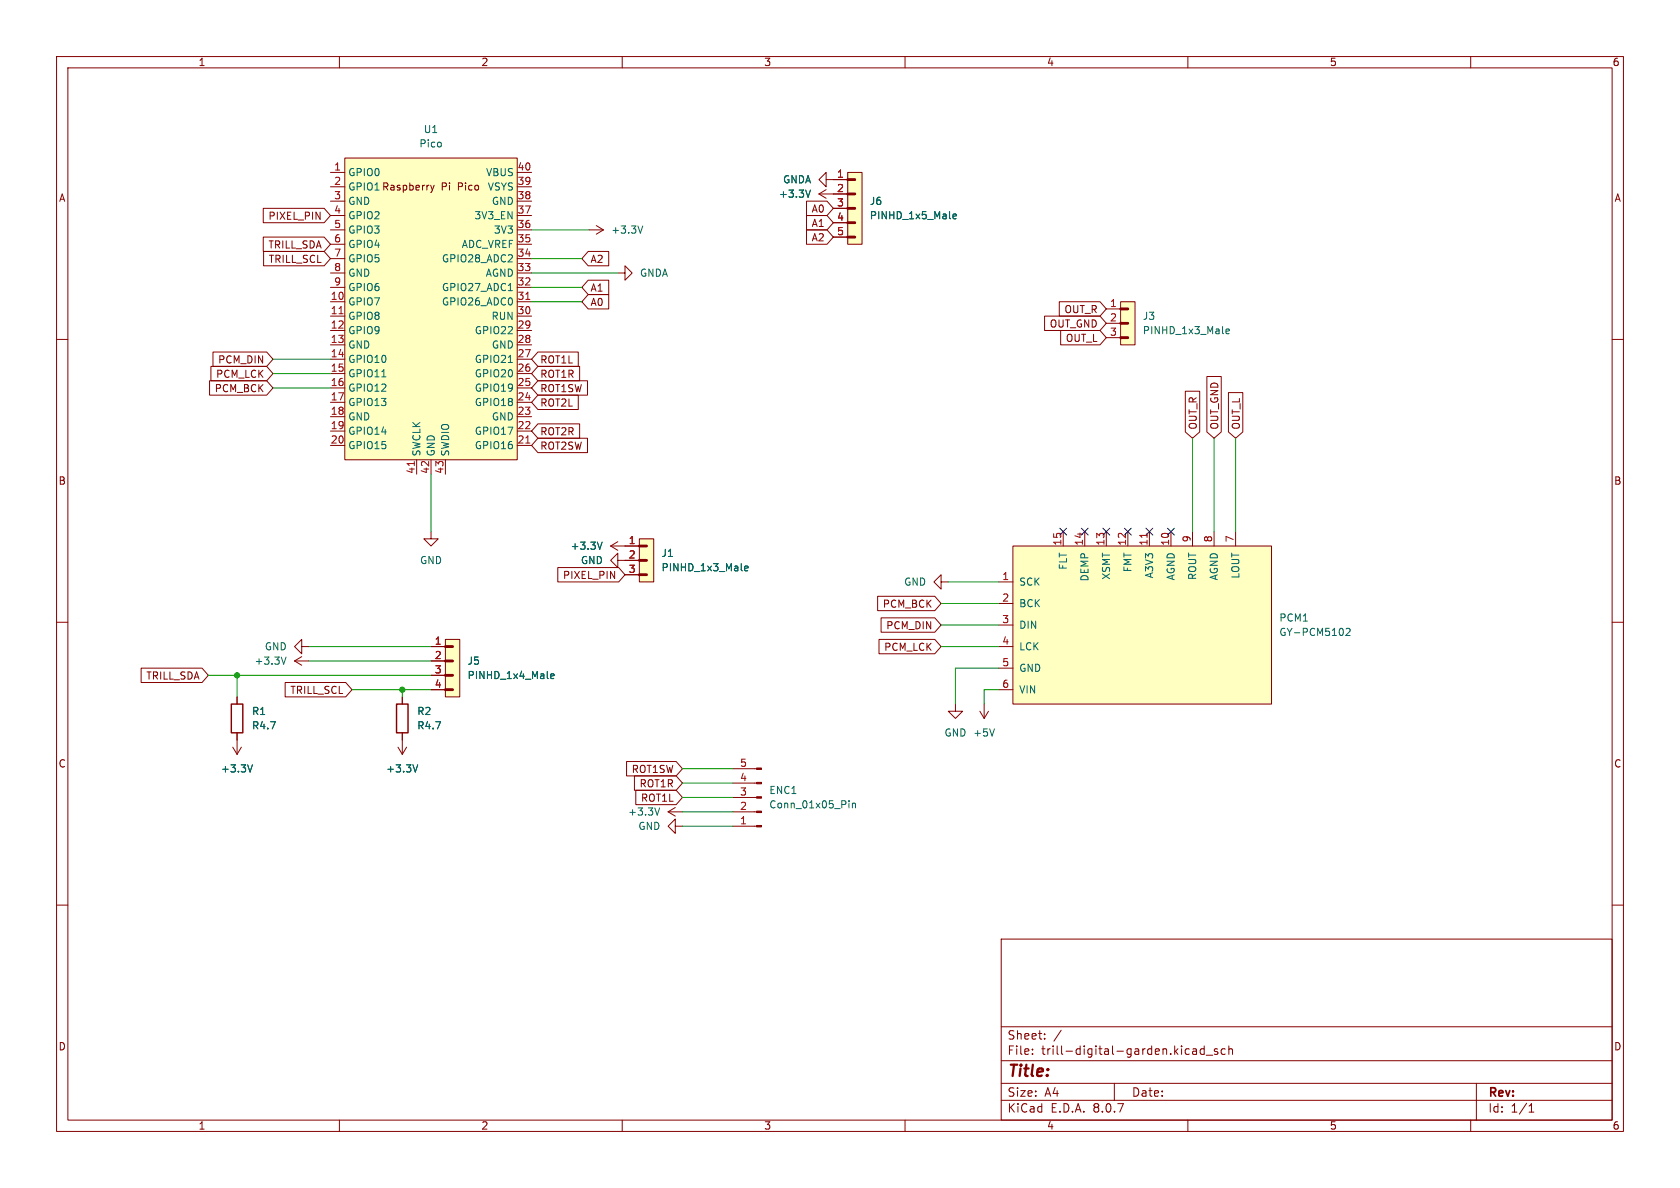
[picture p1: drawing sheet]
<svg xmlns="http://www.w3.org/2000/svg" width="297mm" height="210mm" viewBox="0 0 297 210" stroke-linecap="round" stroke-linejoin="round" font-family="sans-serif">
<g fill="none" stroke="#840000" stroke-width=".18">
<path d="M10 10h277v190h-277zM12 12h273v186h-273zM60 10v2M110 10v2M160 10v2M210 10v2M260 10v2M10 60h2M285 60h2M10 110h2M285 110h2M10 160h2"/>
<path d="M177 166h108v32h-108zM285 160h2M60 198v2M110 198v2M160 198v2M177 194.5h108M177 191.5h108M177 187.5h108M177 181.5h108M182.5 186.3v.1M182.5 185.5v.1M184.7 183.6v.1"/>
<path d="M184.7 182.8v.1M187.6 182.1l-1.3 2M197 191.5v3M210 198v2M210.9 185.5h.6v.9M211.5 185.8h-.5a.29 .29 0 0 0-.2 .3 .29 .29 0 0 0 .2 .3l.5-.1M212.9 185.5l-.4-.1-.3 .3v.4l.1 .2h.6M212.9 184.9v1.5M213.2 186.5h1.2M215.2 185.5l-.3-.1-.2 .2v.2l.5 .2v.3h-.5M216.6 185.5l-.4-.1-.3 .3v.4l.1 .2h.6M217.2 185.5l.3-.1 .3 .1 .1 .9"/>
<path d="M217.2 184.9v1.5M260 198v2M261 191.5v6.5M270.3 196.6h.9M270.3 195.5l.4-.4v1.5"/>
</g>
<path d="M78.7 113h2.6v10.2h-2.6z" fill="#ffffc2"/>
<path d="M76.2 114.3h2.5M76.2 116.8h2.5M76.2 119.4h2.5M78.7 113h2.6v10.2h-2.6zM76.2 121.9h2.5" fill="none" stroke="#840000" stroke-width=".18"/>
<path d="M78.7 119.4h1.3M78.7 116.8h1.3M78.7 114.3h1.3M78.7 121.9h1.3" fill="none" stroke="#840000" stroke-width=".3"/>
<path d="M78.7 119.4h1.3M78.7 116.8h1.3M78.7 114.3h1.3M78.7 121.9h1.3" fill="none" stroke="#840000" stroke-width=".5"/>
<path d="M97.4 119.5l.6-.1-.1-.2-.4-.1-.1 .2v.6h.5" fill="none" stroke="#006464" stroke-width=".18"/>
<path d="M179.1 96.5h45.7v28h-45.7z" fill="#ffffc2"/>
<g fill="none" stroke="#840000" stroke-width=".18">
<path d="M179.1 96.5h45.7v28h-45.7zM188 94v2.5M191.8 94v2.5M195.6 94v2.5M199.4 94v2.5M203.2 94v2.5M207 94v2.5M210.8 94v2.5M214.6 94v2.5M218.4 94v2.5M166.4 102.9v-1.3l-1.3 1.3 1.3 1.2v-1.2h1.2M176.5 102.9h2.6"/>
<path d="M176.5 106.7h2.6M176.5 110.5h2.6M176.5 114.3h2.6M176.5 118.1h2.6M176.5 121.9h2.6"/>
</g>
<path d="M202.8 94.3v.7" fill="none" stroke="#a90000" stroke-width=".18"/>
<path d="M238 111.2l.4-.1 .3 .3-.8 .9h.8" fill="none" stroke="#006464" stroke-width=".18"/>
<path d="M149.9 30.5h2.5v12.7h-2.5z" fill="#ffffc2"/>
<path d="M147.3 31.8h2.6M147.3 34.3h2.6M147.3 36.8h2.6M147.3 39.4h2.6M149.9 30.5h2.5v12.7h-2.5zM147.3 41.9h2.6" fill="none" stroke="#840000" stroke-width=".18"/>
<path d="M149.9 39.4h1.2M149.9 36.8h1.2M149.9 34.3h1.2M149.9 31.8h1.2M149.9 41.9h1.2" fill="none" stroke="#840000" stroke-width=".3"/>
<path d="M149.9 39.4h1.2M149.9 36.8h1.2M149.9 34.3h1.2M149.9 31.8h1.2M149.9 41.9h1.2" fill="none" stroke="#840000" stroke-width=".5"/>
<path d="M168.5 38.3l.6-.2-.1-.2-.3-.1-.2 .2v.6h.5" fill="none" stroke="#006464" stroke-width=".18"/>
<path d="M198.1 53.3h2.6v7.7h-2.6z" fill="#ffffc2"/>
<g fill="none" stroke="#840000" stroke-width=".18">
<path d="M144.8 34.3l1.2 .8M144.8 34.3h2.5M146 31.8v-1.3l-1.2 1.3 1.2 1.2v-1.2h1.3M146 33.5l-1.2 .8M195.6 54.6h2.5M195.6 57.2h2.5M195.6 59.7h2.5M198.1 53.3h2.6v7.7h-2.6zM70.4 132.1l.7 1.3M71.1 123.2v1.3M71.1 129.5v3.9M71.9 132.1l-.8 1.3"/>
<path d="M168.9 124.5v1.2h1.3l-1.3 1.3-1.3-1.3h1.3M173.2 125.7l.8 1.3M174 124.5v2.5M174.8 125.7l-.8 1.3"/>
</g>
<path d="M198.1 59.7h1.3M198.1 57.2h1.3M198.1 54.6h1.3" fill="none" stroke="#840000" stroke-width=".3"/>
<path d="M198.1 59.7h1.3M198.1 57.2h1.3M198.1 54.6h1.3" fill="none" stroke="#840000" stroke-width=".5"/>
<path d="M143.3 33.6l-.4 1.3M216.7 58.6l.6-.1v-.3h-.4l-.2 .1 .1 .6h.5M73.8 135.2l-.4 1.3M175.8 128.8l-.4 1.3" fill="none" stroke="#006464" stroke-width=".18"/>
<path d="M70.1 124.5h2v5h-2z" fill="none" stroke="#840000" stroke-width=".25"/>
<path d="M61 27.9h30.4v53.4h-30.4z" fill="#ffffc2"/>
<g fill="none" stroke="#840000" stroke-width=".18">
<path d="M58.4 30.5h2.6M58.4 33h2.6M58.4 35.6h2.6M58.4 38.1h2.6M61 27.9h30.4v53.4h-30.4zM76.1 32.8l.3 .8M76.4 33.6l-.3 .4M76.7 32.8l-.3 .8M91.4 30.5h2.6M91.4 33h2.6M91.4 35.6h2.6M91.4 38.1h2.6"/>
<path d="M105.4 39.9l1.3 .7M58.4 53.3h2.6M58.4 55.9h2.6M58.4 58.4h2.6M58.4 50.8h2.6M58.4 48.3h2.6M58.4 45.7h2.6M58.4 43.2h2.6M58.4 40.6h2.6M91.4 53.3h2.6M91.4 55.9h2.6M91.4 58.4h2.6"/>
<path d="M91.4 50.8h2.6M91.4 48.3h2.6M91.4 45.7h2.6M91.4 43.2h2.6M91.4 40.6h2.6M104.1 40.6h2.6M106.7 40.6l-1.3 .8M109.2 48.3h1.3v-1.3l1.3 1.3-1.3 1.2v-1.2M58.4 61h2.6M58.4 63.5h2.6M58.4 66h2.6M58.4 68.6h2.6"/>
<path d="M58.4 71.1h2.6M58.4 73.7h2.6M58.4 76.2h2.6M58.4 78.7h2.6M91.4 61h2.6M91.4 63.5h2.6M91.4 66h2.6M91.4 68.6h2.6M91.4 71.1h2.6M91.4 73.7h2.6M91.4 76.2h2.6M91.4 78.7h2.6"/>
<path d="M73.7 81.3v2.5M76.2 94v1.3h1.3l-1.3 1.2-1.3-1.2h1.3M76.2 81.3v2.5M78.7 81.3v2.5M107.9 96.5l1.3 .8M107.9 96.5h2.6M109.2 99.1v-1.3l-1.3 1.3 1.3 1.2v-1.2h1.3M109.2 95.8l-1.3 .7M52.1 116.8l1.2 .8M52.1 116.8h2.5M53.3 114.3v-1.3l-1.2 1.3 1.2 1.3v-1.3h1.3M53.3 116.1l-1.2 .7"/>
<path d="M41.1 132.1l.8 1.3M41.9 123.2v1.3M41.9 129.5v3.9M42.7 132.1l-.8 1.3M118.1 143.5l1.3 .8M118.1 143.5h2.5M119.4 146.1v-1.3l-1.3 1.3 1.3 1.2v-1.2h1.2M119.4 142.7l-1.3 .8"/>
</g>
<path d="M59.9 55.5h.8M93 52.9h.7M93 78.3h.7M73.2 81.6v.7" fill="none" stroke="#a90000" stroke-width=".18"/>
<path d="M113.6 39.9l-.4 1.3M89.9 51.4h.7M67.5 66.6h.7M89.9 64.1h.7M106.4 95.8l-.4 1.3M50.6 116.1l-.5 1.3M44.6 135.2l-.4 1.3M116.6 142.8l-.4 1.3" fill="none" stroke="#006464" stroke-width=".18"/>
<path d="M40.9 124.5h2v5h-2z" fill="none" stroke="#840000" stroke-width=".25"/>
<path d="M113 95.3h2.6v7.6h-2.6z" fill="#ffffc2"/>
<g fill="none" stroke="#840000" stroke-width=".18">
<path d="M46.5 36.8h10.8l1.1 1.3-1.1 1.3h-10.8zM142.6 35.6h3.6l1.1 1.2-1.1 1.3h-3.6zM142.6 38.1h3.6l1.1 1.3-1.1 1.2h-3.6zM147.3 31.8h2.6M147.3 34.3h2.6M147.3 36.8h2.6M147.3 39.4h2.6M46.5 41.9h10.8l1.1 1.3-1.1 1.3h-10.8zM46.6 44.4h10.7l1.1 1.3-1.1 1.3h-10.7zM104 44.4h3.6v2.6h-3.6l-1.1-1.3zM104 52.1h3.6v2.5h-3.6l-1.1-1.3zM104 49.5h3.6v2.6h-3.6l-1.1-1.3z"/>
<path d="M142.6 40.6h3.6l1.1 1.3-1.1 1.3h-3.6zM147.3 41.9h2.6M184.7 55.9h9.8l1.1 1.3-1.1 1.2h-9.8zM187.3 53.3h7.2l1.1 1.3-1.1 1.3h-7.2zM187.5 58.4h7l1.1 1.3-1.1 1.3h-7zM37 67.3h10.1l1.2 1.3-1.2 1.3h-10.1zM37.3 64.8h9.8l1.2 1.2-1.2 1.3h-9.8zM37.7 62.2h9.4l1.2 1.3-1.2 1.3h-9.4zM95.1 64.8h7.4v2.5h-7.4l-1.1-1.3zM95.1 62.2h7.1v2.6h-7.1l-1.1-1.3zM95.1 77.5h8.8v2.5h-8.8l-1.1-1.3zM95.1 67.3h8.8v2.6h-8.8l-1.1-1.3z"/>
<path d="M95.1 74.9h7.4v2.6h-7.4l-1.1-1.3zM95.1 69.8h7.1v2.6h-7.1l-1.1-1.3zM209.5 69.2h2.6v7.2l-1.3 1.1-1.3-1.1zM213.4 66.6h2.5v9.8l-1.3 1.1-1.2-1.1zM217.2 69.4h2.5v7l-1.3 1.1-1.2-1.1zM110.5 96.5h2.5M110.5 99.1h2.5M113 95.3h2.6v7.6h-2.6zM25 118.1h10.7l1.1 1.3-1.1 1.3h-10.7zM76.2 114.3h2.5M76.2 116.8h2.5M76.2 119.4h2.5"/>
<path d="M98.6 100.3h10.8l1.1 1.3-1.1 1.3h-10.8zM110.5 101.6h2.5M155.2 105.4h10.1l1.1 1.3-1.1 1.3h-10.1zM155.4 113h9.9l1.1 1.3-1.1 1.3h-9.9zM155.8 109.2h9.5l1.1 1.3-1.1 1.3h-9.5zM41.9 123.2v1.3M41.9 129.5v1.3M50.4 120.6h10.7l1.1 1.3-1.1 1.3h-10.7zM71.1 123.2v1.3M71.1 129.5v1.3M76.2 121.9h2.5M110.8 134.6h8.7l1.1 1.3-1.1 1.3h-8.7z"/>
<path d="M112.2 137.2h7.3l1.1 1.2-1.1 1.3h-7.3zM112.4 139.7h7.1l1.1 1.3-1.1 1.2h-7.1zM129.5 135.9h4.3M129.5 138.4h4.3M129.5 141h4.3M129.5 143.5h4.3M129.5 146.1h4.3"/>
</g>
<path d="M113 99.1h1.3M113 96.5h1.3M113 101.6h1.3" fill="none" stroke="#840000" stroke-width=".3"/>
<path d="M113 99.1h1.3M113 96.5h1.3M113 101.6h1.3" fill="none" stroke="#840000" stroke-width=".5"/>
<path d="M143.3 33.6l-.4 1.3M168.5 38.3l.6-.2-.1-.2-.3-.1-.2 .2v.6h.5M106.4 95.8l-.4 1.3M97.4 119.5l.6-.1-.1-.2-.4-.1-.1 .2v.6h.5M131.6 100.5l.7-.1-.1-.3h-.4l-.2 .1 .1 .6h.5M44.6 135.2l-.4 1.3M73.8 135.2l-.4 1.3M150.1 141.5v.2M150.1 142v.8M150.7 142v.8M150.7 142.1l.2-.1h.3v.8" fill="none" stroke="#006464" stroke-width=".18"/>
<g fill="#840000" stroke="#840000" stroke-width=".18">
<path d="M133.8 135.8h.8v.2h-.8z"/>
<path d="M133.8 138.3h.8v.3h-.8z"/>
<path d="M133.8 140.8h.8v.3h-.8z"/>
<path d="M133.8 143.4h.8v.2h-.8z"/>
<path d="M133.8 145.9h.8v.3h-.8z"/>
</g>
<g fill="none" stroke="#009600" stroke-width=".18">
<path d="M94 50.8h8.9M94 45.7h8.9M94 53.3h8.9M94 48.3h15.2M94 40.6h10.1M48.3 66h10.1M48.3 68.6h10.1M48.3 63.5h10.1M210.8 77.5v16.5M214.6 77.5v16.5M218.4 77.5v16.5M76.2 83.8v10.2"/>
<path d="M36.8 119.4h39.4M41.9 119.4v3.8M54.6 114.3h21.6M54.6 116.8h21.6M166.4 114.3h10.1M166.4 110.5h10.1M166.4 106.7h10.1M167.6 102.9h8.9M176.5 118.1h-7.6v6.4M62.2 121.9h14M71.1 121.9v1.3M120.6 135.9h8.9"/>
<path d="M120.6 138.4h8.9M176.5 121.9h-2.5v2.6M120.6 143.5h8.9M120.6 146.1h8.9M120.6 141h8.9"/>
</g>
<path d="M187.4 93.4l1.2 1.2M188.6 93.4l-1.2 1.2M191.2 93.4l1.2 1.2M192.4 93.4l-1.2 1.2M195 93.4l1.2 1.2M196.2 93.4l-1.2 1.2M198.8 93.4l1.2 1.2M200 93.4l-1.2 1.2M202.6 93.4l1.2 1.2M203.8 93.4l-1.2 1.2M206.4 93.4l1.2 1.2M207.6 93.4l-1.2 1.2" fill="none" stroke="#000084" stroke-width=".18"/>
<g fill="#009600" stroke="#009600" stroke-width=".18">
<circle cx="71.1" cy="121.9" r=".46"/>
<circle cx="41.9" cy="119.4" r=".46"/>
</g>
<text font-size="2.8" fill="#840000" x="178" y="190.9">Title:</text>
<g font-size="2.1" fill="#840000">
<text x="178" y="184">Sheet:</text>
<text x="178" y="186.7">File:</text>
<text x="184.1" y="186.7">trill-digital-garden.kicad_sch</text>
<text x="178" y="196.9">KiCad</text>
<text x="178" y="194.1">Size:</text>
<text x="184.7" y="194.1">A4</text>
<text x="185.7" y="196.9">E.D.A.</text>
<text x="193.3" y="196.9">8.0.7</text>
<text x="200" y="194.1">Date:</text>
<text x="263" y="194.3">Rev:</text>
<text x="263" y="196.9">Id:</text>
<text x="267.1" y="196.9">1/1</text>
</g>
<g font-size="1.8" fill="#840000">
<text x="35" y="11.9">1</text>
<text x="85" y="11.9">2</text>
<text x="135" y="11.9">3</text>
<text x="185" y="11.9">4</text>
<text x="235" y="11.9">5</text>
<text x="285" y="11.9">6</text>
<text x="10.3" y="35.9">A</text>
<text x="78" y="33.9">Pi</text>
<text x="81.1" y="33.9">Pico</text>
<text x="285.3" y="35.9">A</text>
<text x="47.4" y="39.1">PIXEL_PIN</text>
<text x="143.4" y="37.8">A0</text>
<text x="143.4" y="40.3">A1</text>
<text x="47.4" y="44.1">TRILL_SDA</text>
<text x="47.4" y="46.7">TRILL_SCL</text>
<text x="104.3" y="46.7">A2</text>
<text x="143.4" y="42.9">A2</text>
<text x="104.3" y="51.8">A1</text>
<text x="104.3" y="54.3">A0</text>
<text x="185.5" y="58.1">OUT_GND</text>
<text x="188.1" y="55.6">OUT_R</text>
<text x="38.5" y="64.5">PCM_DIN</text>
<text x="95.4" y="64.5">ROT1L</text>
<text x="188.3" y="60.6">OUT_L</text>
<text x="37.9" y="69.5">PCM_BCK</text>
<text x="38.1" y="67">PCM_LCK</text>
<text x="95.4" y="67">ROT1R</text>
<text x="95.4" y="69.5">ROT1SW</text>
<text x="95.4" y="77.2">ROT2R</text>
<text x="95.4" y="72.1">ROT2L</text>
<text x="211.8" y="76" transform="rotate(-90 211.8 76)">OUT_R</text>
<text x="215.6" y="76" transform="rotate(-90 215.6 76)">OUT_GND</text>
<text x="219.4" y="76" transform="rotate(-90 219.4 76)">OUT_L</text>
<text x="95.4" y="79.7">ROT2SW</text>
<text x="10.3" y="85.9">B</text>
<text x="285.3" y="85.9">B</text>
<text x="99.4" y="102.6">PIXEL_PIN</text>
<text x="156" y="107.6">PCM_BCK</text>
<text x="156.6" y="111.4">PCM_DIN</text>
<text x="156.2" y="115.3">PCM_LCK</text>
<text x="25.8" y="120.3">TRILL_SDA</text>
<text x="51.2" y="122.9">TRILL_SCL</text>
<text x="10.3" y="135.9">C</text>
<text x="111.6" y="136.8">ROT1SW</text>
<text x="285.3" y="135.9">C</text>
<text x="113" y="139.4">ROT1R</text>
<text x="113.2" y="141.9">ROT1L</text>
<text x="10.3" y="185.9">D</text>
<text x="285.3" y="185.9">D</text>
<text x="35" y="199.9">1</text>
<text x="85" y="199.9">2</text>
<text x="135" y="199.9">3</text>
<text x="185" y="199.9">4</text>
<text x="235" y="199.9">5</text>
<text x="285" y="199.9">6</text>
</g>
<g font-size="1.8" fill="#006464">
<text x="74.8" y="23.7">U1</text>
<text x="74" y="26.3">Pico</text>
<text x="61.5" y="31.3">GPIO0</text>
<text x="61.5" y="33.9">GPIO1 Raspberry</text>
<text x="85.8" y="31.3">VBUS</text>
<text x="86.1" y="33.9">VSYS</text>
<text x="137.6" y="35.2">+3.3V</text>
<text x="138.3" y="32.6">GNDA</text>
<text x="61.5" y="36.4">GND</text>
<text x="61.5" y="39">GPIO2</text>
<text x="61.5" y="41.5">GPIO3</text>
<text x="83.8" y="39">3V3_EN</text>
<text x="86.9" y="36.4">GND</text>
<text x="87.2" y="41.5">3V3</text>
<text x="108" y="41.5">+3.3V</text>
<text x="153.7" y="36.4">J6</text>
<text x="153.7" y="39">PINHD_1x5_Male</text>
<text x="61.5" y="44">GPIO4</text>
<text x="61.5" y="46.6">GPIO5</text>
<text x="78" y="46.6">GPIO28_ADC2</text>
<text x="81.5" y="44">ADC_VREF</text>
<text x="61.5" y="49.1">GND</text>
<text x="61.5" y="51.7">GPIO6</text>
<text x="78" y="51.7">GPIO27_ADC1</text>
<text x="85.8" y="49.1">AGND</text>
<text x="113" y="49.1">GNDA</text>
<text x="61.5" y="54.2">GPIO7</text>
<text x="61.5" y="56.7">GPIO8</text>
<text x="61.5" y="59.3">GPIO9</text>
<text x="78" y="54.2">GPIO26_ADC0</text>
<text x="83.8" y="59.3">GPIO22</text>
<text x="86.8" y="56.7">RUN</text>
<text x="201.9" y="56.7">J3</text>
<text x="201.9" y="59.3">PINHD_1x3_Male</text>
<text x="61.5" y="61.8">GND</text>
<text x="61.5" y="64.4">GPIO10</text>
<text x="83.8" y="64.4">GPIO21</text>
<text x="86.9" y="61.8">GND</text>
<text x="61.5" y="66.9">GPIO11</text>
<text x="61.5" y="69.4">GPIO12</text>
<text x="61.5" y="72">GPIO13</text>
<text x="83.8" y="72">GPIO18</text>
<text x="83.8" y="69.4">GPIO19</text>
<text x="83.8" y="66.9">GPIO20</text>
<text x="61.5" y="74.5">GND</text>
<text x="61.5" y="77.1">GPIO14</text>
<text x="83.8" y="77.1">GPIO17</text>
<text x="86.9" y="74.5">GND</text>
<text x="61.5" y="79.6">GPIO15</text>
<text x="74.5" y="80.8" transform="rotate(-90 74.5 80.8)">SWCLK</text>
<text x="77.1" y="80.8" transform="rotate(-90 77.1 80.8)">GND</text>
<text x="79.6" y="80.8" transform="rotate(-90 79.6 80.8)">SWDIO</text>
<text x="83.8" y="79.6">GPIO16</text>
<text x="74.2" y="99.9">GND</text>
<text x="100.8" y="97.4">+3.3V</text>
<text x="102.6" y="99.9">GND</text>
<text x="116.8" y="98.7">J1</text>
<text x="116.8" y="101.2">PINHD_1x3_Male</text>
<text x="188.8" y="100.8" transform="rotate(-90 188.8 100.8)">FLT</text>
<text x="200.3" y="101.2" transform="rotate(-90 200.3 101.2)">FMT</text>
<text x="159.7" y="103.7">GND</text>
<text x="180.1" y="103.7">SCK</text>
<text x="180.1" y="107.5">BCK</text>
<text x="192.6" y="102.9" transform="rotate(-90 192.6 102.9)">DEMP</text>
<text x="196.4" y="102.6" transform="rotate(-90 196.4 102.6)">XSMT</text>
<text x="204.1" y="102.3" transform="rotate(-90 204.1 102.3)">A3V3</text>
<text x="207.9" y="102.7" transform="rotate(-90 207.9 102.7)">AGND</text>
<text x="211.7" y="102.6" transform="rotate(-90 211.7 102.6)">ROUT</text>
<text x="215.5" y="102.7" transform="rotate(-90 215.5 102.7)">AGND</text>
<text x="219.3" y="102.4" transform="rotate(-90 219.3 102.4)">LOUT</text>
<text x="180.1" y="111.4">DIN</text>
<text x="226.1" y="110.1">PCM1</text>
<text x="226.1" y="112.6">GY-PCM5102</text>
<text x="44.9" y="117.7">+3.3V</text>
<text x="46.7" y="115.2">GND</text>
<text x="82.6" y="117.7">J5</text>
<text x="180.1" y="115.2">LCK</text>
<text x="180.1" y="119">GND</text>
<text x="82.6" y="120.2">PINHD_1x4_Male</text>
<text x="180.1" y="122.8">VIN</text>
<text x="44.5" y="126.6">R1</text>
<text x="44.5" y="129.1">R4.7</text>
<text x="73.7" y="126.6">R2</text>
<text x="73.7" y="129.1">R4.7</text>
<text x="166.9" y="130.4">GND +5V</text>
<text x="39" y="136.8">+3.3V</text>
<text x="68.2" y="136.8">+3.3V</text>
<text x="135.9" y="143.1">Conn_01x05_Pin</text>
<text x="135.9" y="140.6">ENC1</text>
<text x="110.9" y="144.4">+3.3V</text>
<text x="112.8" y="146.9">GND</text>
</g>
<g font-size="1.8" fill="#a90000">
<text x="59" y="30.2">1</text>
<text x="59" y="32.8">2</text>
<text x="59" y="35.3">3</text>
<text x="91.4" y="35.3">38</text>
<text x="91.4" y="32.8">39</text>
<text x="91.4" y="30.2">40</text>
<text x="147.9" y="31.5">1</text>
<text x="147.9" y="34">2</text>
<text x="59" y="37.8">4</text>
<text x="59" y="40.4">5</text>
<text x="91.4" y="40.4">36</text>
<text x="91.4" y="37.8">37</text>
<text x="147.9" y="36.6">3</text>
<text x="147.9" y="39.1">4</text>
<text x="147.9" y="41.7">5</text>
<text x="59" y="42.9">6</text>
<text x="59" y="45.5">7</text>
<text x="91.4" y="45.5">34</text>
<text x="91.4" y="42.9">35</text>
<text x="58.4" y="53.1">10</text>
<text x="59" y="48">8</text>
<text x="59" y="50.5">9</text>
<text x="91.4" y="53.1">31</text>
<text x="91.4" y="50.5">32</text>
<text x="91.4" y="48">33</text>
<text x="58.4" y="55.6">11</text>
<text x="58.4" y="58.2">12</text>
<text x="91.4" y="58.2">29</text>
<text x="91.4" y="55.6">30</text>
<text x="196.1" y="54.4">1</text>
<text x="196.1" y="56.9">2</text>
<text x="196.1" y="59.4">3</text>
<text x="58.4" y="60.7">13</text>
<text x="58.4" y="63.2">14</text>
<text x="58.4" y="65.8">15</text>
<text x="91.4" y="65.8">26</text>
<text x="91.4" y="63.2">27</text>
<text x="91.4" y="60.7">28</text>
<text x="58.4" y="68.3">16</text>
<text x="58.4" y="70.9">17</text>
<text x="91.4" y="70.9">24</text>
<text x="91.4" y="68.3">25</text>
<text x="58.4" y="73.4">18</text>
<text x="58.4" y="75.9">19</text>
<text x="91.4" y="75.9">22</text>
<text x="91.4" y="73.4">23</text>
<text x="58.4" y="78.5">20</text>
<text x="73.4" y="83.9" transform="rotate(-90 73.4 83.9)">41</text>
<text x="75.9" y="83.9" transform="rotate(-90 75.9 83.9)">42</text>
<text x="78.5" y="83.9" transform="rotate(-90 78.5 83.9)">43</text>
<text x="91.4" y="78.5">21</text>
<text x="210.6" y="96" transform="rotate(-90 210.6 96)">9</text>
<text x="214.4" y="96" transform="rotate(-90 214.4 96)">8</text>
<text x="218.2" y="96" transform="rotate(-90 218.2 96)">7</text>
<text x="111.1" y="96.3">1</text>
<text x="111.1" y="98.8">2</text>
<text x="111.1" y="101.3">3</text>
<text x="187.7" y="96.6" transform="rotate(-90 187.7 96.6)">15</text>
<text x="191.5" y="96.6" transform="rotate(-90 191.5 96.6)">14</text>
<text x="195.3" y="96.6" transform="rotate(-90 195.3 96.6)">13</text>
<text x="199.1" y="96.6" transform="rotate(-90 199.1 96.6)">12</text>
<text x="202.9" y="96.6" transform="rotate(-90 202.9 96.6)">11</text>
<text x="206.8" y="96.6" transform="rotate(-90 206.8 96.6)">10</text>
<text x="177.1" y="102.6">1</text>
<text x="177.1" y="106.4">2</text>
<text x="177.1" y="110.2">3</text>
<text x="76.8" y="114">1</text>
<text x="76.8" y="116.6">2</text>
<text x="76.8" y="119.1">3</text>
<text x="177.1" y="114">4</text>
<text x="177.1" y="117.9">5</text>
<text x="76.8" y="121.7">4</text>
<text x="177.1" y="121.7">6</text>
<text x="130.7" y="135.6">5</text>
<text x="130.7" y="143.3">2</text>
<text x="130.7" y="140.7">3</text>
<text x="130.7" y="138.2">4</text>
<text x="130.7" y="145.8">1</text>
</g>
</svg>
